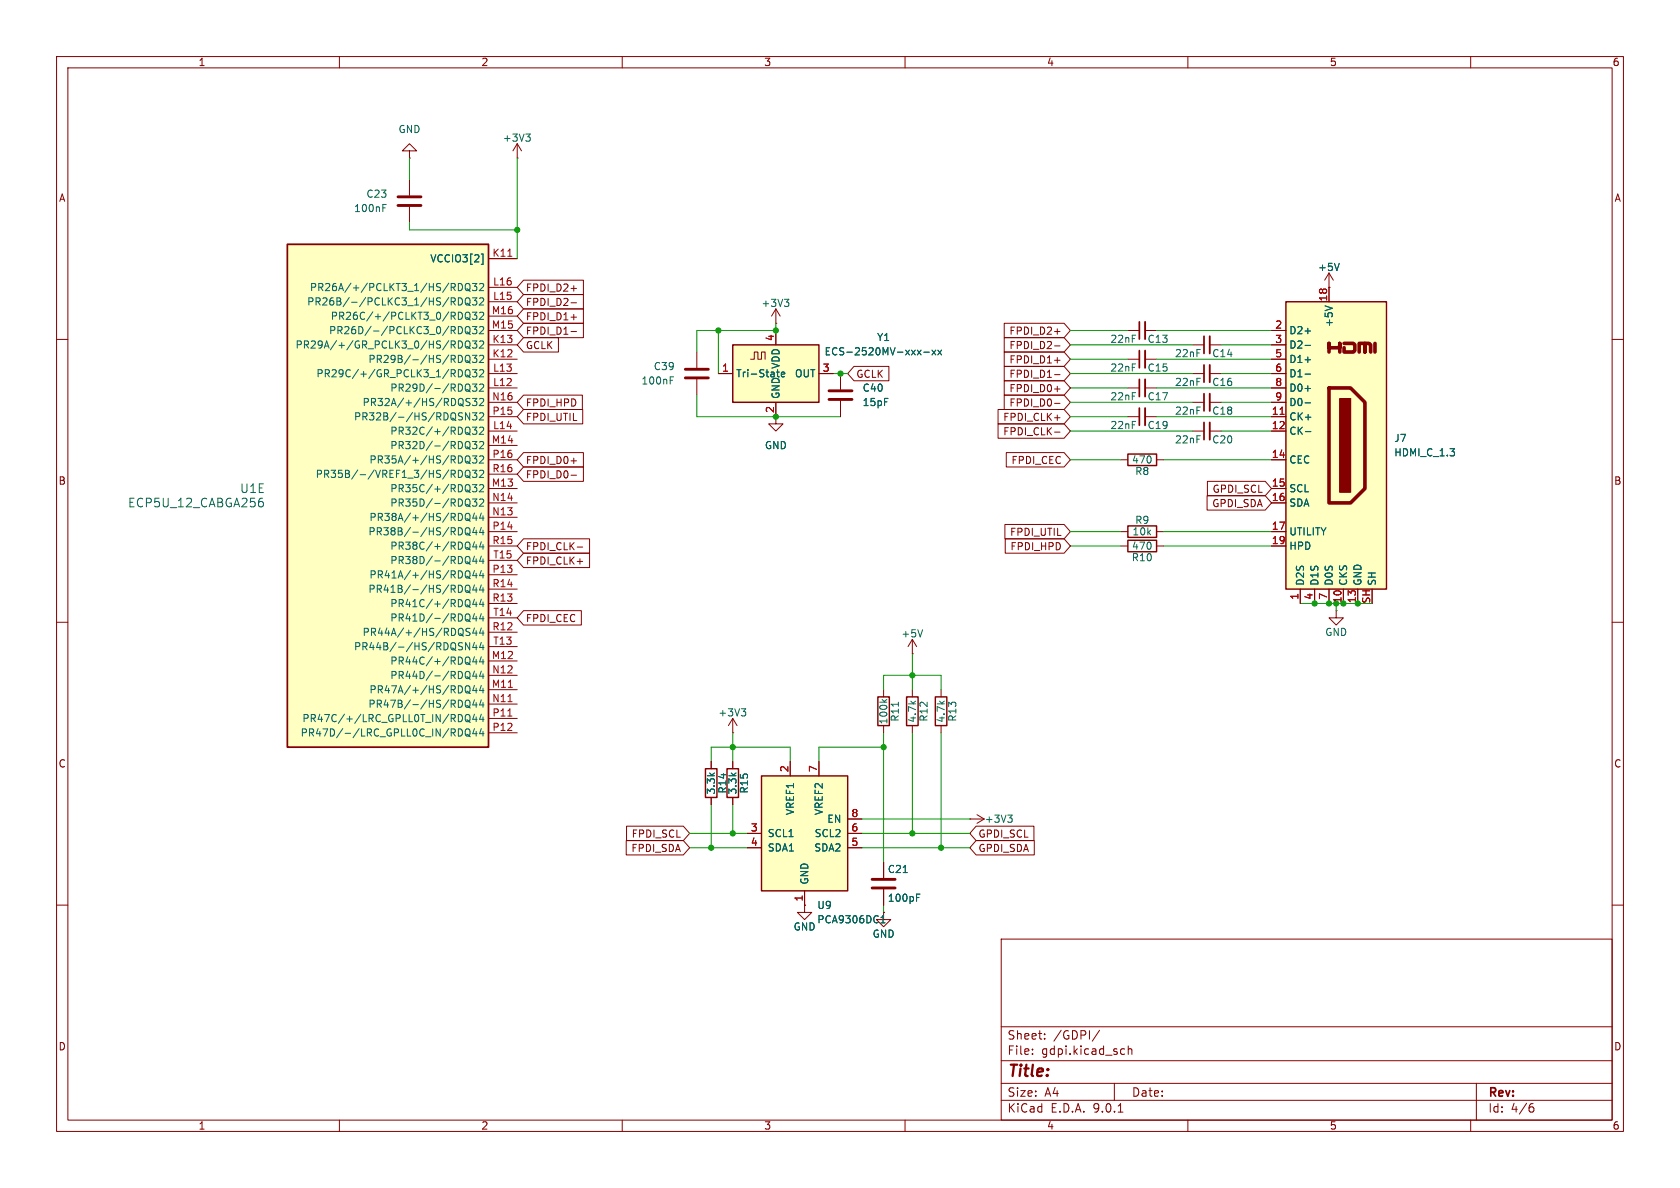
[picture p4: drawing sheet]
<svg xmlns="http://www.w3.org/2000/svg" width="297mm" height="210mm" viewBox="0 0 297 210" stroke-linecap="round" stroke-linejoin="round" font-family="sans-serif">
<g fill="none" stroke="#840000" stroke-width=".18">
<path d="M10 10h277v190h-277zM12 12h273v186h-273zM60 10v2M110 10v2M160 10v2M210 10v2M260 10v2M199.4 58.4h2M202.4 58.4h2.1M234.9 50.8h.1M234.9 48.3l-.7 1.2M234.9 48.3l.8 1.2"/>
<path d="M234.9 48.3v2.5M10 60h2M123.2 62.2v2.8M123.2 67.1v2.8M137.2 73.7v1.2h1.2l-1.2 1.3-1.3-1.3h1.3M148.6 66v2.8M148.6 70.9v2.8M199.4 68.6h2M199.4 73.7h2M199.4 63.5h2M202.4 68.6h2.1M202.4 73.7h2.1"/>
<path d="M202.4 63.5h2.1M210.8 76.2h2.1M210.8 71.1h2.1M210.8 61h2.1M213.9 76.2h2M213.9 71.1h2M213.9 61h2M285 60h2M198.1 81.3h1.3M198.1 96.5h1.3M198.1 94h1.3M204.5 81.3h1.2"/>
<path d="M204.5 96.5h1.2M204.5 94h1.2M10 110h2M161.3 115.6h.1M161.3 113v2.6M161.3 113l-.8 1.3M161.3 113l.8 1.3M236.2 108v1.2h-1.3l1.3 1.3 1.3-1.3h-1.3M236.2 108h.1M285 110h2M156.2 121.9v1.3M156.2 128.3v1.2"/>
<path d="M161.3 121.9v1.3M161.3 128.3v1.2M166.4 121.9v1.3M166.4 128.3v1.2M171.4 144.8h.1M171.4 144.8h2.6M172.7 144l1.3 .8M174 144.8l-1.3 .7M10 160h2M177 166h108v32h-108zM285 160h2M60 198v2"/>
<path d="M110 198v2M160 198v2M177 194.5h108M177 191.5h108M177 187.5h108M177 181.5h108M182.5 186.3v.1M182.5 185.5v.1M184.7 183.6v.1M184.7 182.8v.1M194.4 182.1l-1.3 2M197 191.5v3"/>
<path d="M197.7 196.6h.8M198.4 185.4l.4 .1M198.8 186.3l-.4 .1M199.5 185.5l.2-.1 .3 .1 .1 .9M199.5 184.9v1.5M210 198v2M260 198v2M261 191.5v6.5M270.6 195.7h.4l.2 .3-.1 .5-.5 .1M271 195.1l-.4 .1"/>
</g>
<path d="M199.4 80.3h5.1v2h-5.1zM199.4 95.5h5.1v2h-5.1zM199.4 93h5.1v2h-5.1zM155.2 123.2h2v5.1h-2zM160.3 123.2h2v5.1h-2zM165.4 123.2h2v5.1h-2z" fill="none" stroke="#840000" stroke-width=".25"/>
<path d="M121.2 65.3h4M121.2 66.8h4M146.6 69.1h4M146.6 70.6h4" fill="none" stroke="#840000" stroke-width=".51"/>
<path d="M236.8 46.6l-.5 1.2M118.5 67.2h.4M118.5 66.6h.6M163.1 111.3l-.4 1.3M155.9 123.6l.5 .5M156.8 123.6l-.5 .4M158.8 124.1v.8M178.2 144.1h.7l-.4 .5M178.7 144.6l.2 .2v.3l-.2 .3" fill="none" stroke="#006464" stroke-width=".18"/>
<path d="M201.4 56.9v3M212.9 59.4v3.1M201.4 62v3M201.4 67.1v3M201.4 72.1v3.1M212.9 69.6v3M212.9 74.7v3" fill="none" stroke="#840000" stroke-width=".3"/>
<path d="M202.4 56.9v3M213.9 59.4v3.1M202.4 62v3M202.4 67.1v3M202.4 72.1v3.1M213.9 69.6v3M213.9 74.7v3" fill="none" stroke="#840000" stroke-width=".33"/>
<path d="M227.3 53.3h17.8v50.8h-17.8z" fill="#ffffc2"/>
<path d="M234.9 62.2v-1.5v.8h2v-.8v1.5M234.9 68.6h3.9l2.5 2.5v15.3l-2.5 2.5h-3.9zM237.6 60.7h1.7l.2 .3v1l-.2 .2h-1.7v-.7M240.3 62.2v-1.5h1v1.5v-1.5h.8l.2 .3v1.2M243.1 60.7v1.5" fill="none" stroke="#840000" stroke-width=".63"/>
<path d="M227.3 53.3h17.8v50.8h-17.8z" fill="none" stroke="#840000" stroke-width=".25"/>
<path d="M236.9 70.5h1.9v16.5h-1.9z" fill="#840000" stroke="#840000" stroke-width=".25"/>
<g fill="none" stroke="#840000" stroke-width=".18">
<path d="M72.4 26.7h-1.3l1.3-1.3 1.3 1.3h-1.3v1.2M72.4 27.9h.1M72.4 31.8v2.7M72.4 36.6v2.8M91.4 27.9h.1M91.4 25.4l.8 1.3M91.4 25.4l-.7 1.3M91.4 25.4v2.5M137.2 57.2h.1M137.2 54.6l.7 1.3M137.2 54.6l-.8 1.3M137.2 54.6v2.6"/>
<path d="M224.8 58.4h2.5M234.9 50.8v2.5M210.8 66h2.1M213.9 66h2M224.8 61h2.5M224.8 63.5h2.5M224.8 66h2.5M224.8 68.6h2.5M224.8 71.1h2.5M224.8 73.7h2.5M224.8 76.2h2.5M224.8 81.3h2.5"/>
<path d="M224.8 86.4h2.5M224.8 88.9h2.5M224.8 94h2.5M224.8 96.5h2.5M229.9 104.1v2.6M232.4 104.1v2.6M234.9 104.1v2.6M237.5 104.1v2.6M240 104.1v2.6"/>
</g>
<g fill="none" stroke="#006464" stroke-width=".18">
<path d="M67.7 36.7h.4M67.7 36.1h.6M93 23.7h.7l-.4 .5M93.5 24.2l.2 .2v.3l-.2 .3M138.7 52.9h.8l-.5 .5M139.2 53.4l.3 .2v.3l-.3 .3M230.7 58.5h1M234.3 54.1l1.2 .4M230.7 61.1h1M230.7 63.6h1M230.7 66.1h1M230.7 68.7h1"/>
<path d="M230.7 71.2h1M230.8 76.3h.9"/>
</g>
<path d="M226.3 73.2h.7" fill="none" stroke="#a90000" stroke-width=".18"/>
<path d="M212.9 64.5v3.1" fill="none" stroke="#840000" stroke-width=".3"/>
<path d="M213.9 64.5v3.1" fill="none" stroke="#840000" stroke-width=".33"/>
<path d="M70.4 34.8h4M70.4 36.3h4" fill="none" stroke="#840000" stroke-width=".51"/>
<path d="M50.8 43.2h35.6v88.9h-35.6z" fill="#ffffc2"/>
<path d="M50.8 43.2h35.6v88.9h-35.6z" fill="none" stroke="#840000" stroke-width=".31"/>
<g fill="none" stroke="#840000" stroke-width=".18">
<path d="M86.4 45.7h5M86.4 50.8h5M86.4 53.3h5M86.4 55.9h5M86.4 58.4h5M86.4 61h5M86.4 63.5h5M86.4 66h5M86.4 68.6h5M86.4 71.1h5M86.4 73.7h5M86.4 76.2h5"/>
<path d="M86.4 78.7h5M86.4 81.3h5M86.4 83.8h5M86.4 86.4h5M86.4 88.9h5M86.4 91.4h5M86.4 94h5M86.4 96.5h5M86.4 99.1h5M86.4 101.6h5M86.4 104.1h5M86.4 106.7h5"/>
<path d="M86.4 109.2h5M86.4 111.8h5M86.4 114.3h5M86.4 116.8h5M86.4 119.4h5M86.4 121.9h5M86.4 124.5h5M86.4 127h5M86.4 129.5h5"/>
</g>
<g fill="none" stroke="#006464" stroke-width=".18">
<path d="M79.8 52.6h.4l.3 .3-.1 .4h-.6M80.1 53.3l.4 .6M81 50.1a.64 .64 0 0 1 .8 .6 .64 .64 0 0 1-.8 .7zM81 52.6a.64 .64 0 0 1 .8 .7 .64 .64 0 0 1-.8 .6zM81 57.7a.64 .64 0 0 1 .8 .7 .64 .64 0 0 1-.8 .6M81.6 55.4l.2 .3-.2 .6M82.3 50.3l.2-.2a.43 .43 0 0 1 .6 .4v.5a.42 .42 0 0 1-.4 .4 .42 .42 0 0 1-.5-.4zM82.3 52.8l.2-.2a.43 .43 0 0 1 .6 .5v.4a.42 .42 0 0 1-.4 .4 .42 .42 0 0 1-.5-.4zM82.3 55.4l.2-.2a.43 .43 0 0 1 .6 .4v.4a.42 .42 0 0 1-.4 .5 .42 .42 0 0 1-.5-.5zM82.3 57.9l.2-.2a.43 .43 0 0 1 .6 .5v.4a.42 .42 0 0 1-.4 .4 .42 .42 0 0 1-.5-.4zM82.5 51.1l.7 .4M82.5 53.6l.7 .4"/>
<path d="M82.5 56.2l.7 .4M82.5 58.7l.7 .4M83.5 50.1h.8l-.4 .5 .3 .1v.6l-.1 .1-.6-.1M83.5 52.6h.8l-.4 .5 .3 .2v.5l-.1 .1-.6-.1M83.5 55.2h.8l-.4 .5 .3 .1v.5l-.1 .2-.6-.2M83.5 57.7h.8l-.4 .5 .3 .1v.6l-.1 .1-.6-.1M84.8 50.2l.5-.1 .2 .4-.8 .9h.8M84.8 52.8l.5-.2 .2 .4-.8 .9h.8M84.8 55.3l.5-.1 .2 .4-.8 .9h.8M84.8 57.9l.5-.2 .2 .4-.8 .9h.8M85.1 44.9h.3v1.8h-.3M81 60.3a.64 .64 0 0 1 .8 .6 .64 .64 0 0 1-.8 .6z"/>
<path d="M81.3 73.6l.3 .1 .2 .3-.3 .2h-.3M81.3 73h.5M81.5 62.9l.3 .5-.3 .6M81.6 65.5l.2 .4-.2 .5M82.3 60.5l.2-.2a.43 .43 0 0 1 .6 .4v.4a.42 .42 0 0 1-.4 .5 .42 .42 0 0 1-.5-.5zM82.3 63l.2-.2a.43 .43 0 0 1 .6 .4v.5a.42 .42 0 0 1-.4 .4 .42 .42 0 0 1-.5-.4zM82.3 65.5l.2-.2a.43 .43 0 0 1 .6 .5v.4a.42 .42 0 0 1-.4 .4 .42 .42 0 0 1-.5-.4zM82.5 61.2l.7 .5M82.5 63.8l.7 .4M82.5 66.3l.7 .4M82.5 68.9l.7 .4M82.5 79l.7 .4"/>
<path d="M82.5 67.9a.43 .43 0 0 1 .6 .4v.4a.43 .43 0 0 1-.6 .5M82.5 78a.43 .43 0 0 1 .6 .5v.4a.43 .43 0 0 1-.6 .4M83 75.7v.9M83 73v1.2l-.7-1.2v1.2M83 76.8l.2 .1M83.1 70.5l-.5-.1-.2 .2v.3l.6 .3 .1 .3-.3 .2-.4-.1M83.5 60.3h.8l-.4 .5 .3 .1v.5l-.1 .1-.6-.1M83.5 62.8h.8l-.4 .5 .3 .1v.6l-.1 .1-.6-.1M83.5 65.3h.8l-.4 .5 .3 .2v.5l-.1 .1-.6-.1M83.5 67.9h.8l-.4 .5 .3 .1v.5l-.1 .2-.6-.2M83.5 70.4h.8l-.4 .5 .3 .1v.6l-.1 .1-.6-.1M83.5 73h.8l-.4 .5 .3 .1v.5l-.1 .1-.6-.1"/>
<path d="M83.5 75.5h.8l-.4 .5 .3 .1v.6l-.1 .1-.6-.1M83.5 78h.8l-.4 .5 .3 .2v.5l-.1 .1-.6-.1M84.8 60.4l.5-.1 .2 .3-.8 .9h.8M84.8 62.9l.5-.1 .2 .4-.8 .9h.8M84.8 65.5l.5-.2 .2 .4-.8 .9h.8M84.8 68l.5-.1 .2 .4-.8 .9h.8M84.8 70.6l.5-.2 .2 .4-.8 .9h.8M84.8 73.1l.5-.1 .2 .3-.8 .9h.8M84.8 75.6l.5-.1 .2 .4-.8 .9h.8M84.8 78.2l.5-.2 .2 .4-.8 .9h.8M45.8 88.7h.5l.3 .2-.2 .6h-.6M46.1 88.1l-.2 .1"/>
<path d="M80.1 83.8l.4 .6M80.4 83.2l.1 .2-.1 .3M81 83.1a.64 .64 0 0 1 .8 .7 .64 .64 0 0 1-.8 .6zM81.5 93.4l.3 .4-.3 .7M82.3 80.8l.2-.2a.43 .43 0 0 1 .6 .4v.4a.42 .42 0 0 1-.4 .5 .42 .42 0 0 1-.5-.5zM82.3 83.3l.2-.2a.43 .43 0 0 1 .6 .5v.4a.42 .42 0 0 1-.4 .4 .42 .42 0 0 1-.5-.4zM82.3 90.9l.2-.2a.43 .43 0 0 1 .6 .5v.4a.42 .42 0 0 1-.4 .4 .42 .42 0 0 1-.5-.4zM82.3 93.5l.2-.2a.43 .43 0 0 1 .6 .4v.4a.42 .42 0 0 1-.4 .5 .42 .42 0 0 1-.5-.5zM82.5 81.6l.7 .4M82.5 84.1l.7 .4M82.5 89.2l.7 .4M82.5 91.7l.7 .4"/>
<path d="M82.5 94.3l.7 .4M82.5 88.2a.43 .43 0 0 1 .6 .4v.5a.43 .43 0 0 1-.6 .4M82.5 98.4a.43 .43 0 0 1 .6 .4v.4a.43 .43 0 0 1-.6 .4M82.6 99.3l.6 .5M83 85.9v.9M83 96v.9M83 87l.2 .1M83 97.2h.2M83.5 80.6h.8l-.4 .5 .3 .1v.5l-.1 .2-.6-.2M83.5 83.1h.8l-.4 .5 .3 .1v.6l-.1 .1-.6-.1M83.5 85.7h.8l-.4 .5 .3 .1v.5l-.1 .1-.6-.1M83.5 88.2h.8l-.4 .5 .3 .1v.6l-.1 .1-.6-.1"/>
<path d="M83.9 90.7l-.3 .9h.8M83.9 93.2l-.3 .9h.8M83.9 95.8l-.3 .9h.8M83.9 98.3l-.3 .9h.8M84.2 91.2v.8M84.2 93.7v.9M84.2 96.3v.8M84.2 98.8v.8M84.8 80.7l.5-.1 .2 .4-.8 .9h.8M84.8 83.3l.5-.2 .2 .4-.8 .9h.8M84.8 85.8l.5-.1 .2 .3-.8 .9h.8M84.8 88.3l.5-.1 .2 .4-.8 .9h.8"/>
<path d="M85.1 90.7l-.3 .9h.8M85.1 93.2l-.3 .9h.8M85.1 95.8l-.3 .9h.8M85.1 98.3l-.3 .9h.8M85.4 91.2v.8M85.4 93.7v.9M85.4 96.3v.8M85.4 98.8v.8M81.3 113.6l.5 .1M81.5 103.5l.3 .5-.3 .7M81.5 114.3l.3 .2-.3 .4M82.3 101.1l.2-.2a.43 .43 0 0 1 .6 .4v.5a.42 .42 0 0 1-.4 .4 .42 .42 0 0 1-.5-.4z"/>
<path d="M82.3 103.6l.2-.2a.43 .43 0 0 1 .6 .5v.4a.42 .42 0 0 1-.4 .4 .42 .42 0 0 1-.5-.4zM82.5 101.9l.7 .4M82.5 104.4l.7 .4M82.5 108.5a.43 .43 0 0 1 .6 .5v.4a.43 .43 0 0 1-.6 .4M82.5 118.7a.43 .43 0 0 1 .6 .4v.4a.43 .43 0 0 1-.6 .5M82.6 109.5l.6 .4M82.6 119.7l.6 .4M83 106.2v.9M83 116.3v.9M83 113.6v1.3l-.7-1.3v1.3M83 107.3l.2 .1M83 117.5h.2"/>
<path d="M83.1 111.1h-.5l-.2 .1v.4l.6 .2 .1 .3-.3 .2h-.4M83.9 100.8l-.3 1h.8M83.9 103.4l-.3 .9h.8M83.9 105.9l-.3 .9h.8M83.9 108.5l-.3 .9h.8M83.9 111l-.3 .9h.8M83.9 113.5l-.3 1h.8M83.9 116.1l-.3 .9h.8M83.9 118.6l-.3 .9h.8M84.2 101.3v.9M84.2 103.9v.8M84.2 106.4v.9"/>
<path d="M84.2 109v.8M84.2 111.5v.8M84.2 114v.9M84.2 116.6v.8M84.2 119.1v.9M85.1 100.8l-.3 1h.8M85.1 103.4l-.3 .9h.8M85.1 105.9l-.3 .9h.8M85.1 108.5l-.3 .9h.8M85.1 111l-.3 .9h.8M85.1 113.5l-.3 1h.8M85.1 116.1l-.3 .9h.8"/>
<path d="M85.1 118.6l-.3 .9h.8M85.4 101.3v.9M85.4 103.9v.8M85.4 106.4v.9M85.4 109v.8M85.4 111.5v.8M85.4 114v.9M85.4 116.6v.8M85.4 119.1v.9M81 128.8a.64 .64 0 0 1 .8 .7 .64 .64 0 0 1-.8 .6M81.5 123.8l.3 .5-.3 .7M82.3 121.4l.2-.2a.43 .43 0 0 1 .6 .5v.4a.42 .42 0 0 1-.4 .4 .42 .42 0 0 1-.5-.4z"/>
<path d="M82.3 124l.2-.2a.43 .43 0 0 1 .6 .4v.4a.42 .42 0 0 1-.4 .5 .42 .42 0 0 1-.5-.5zM82.3 126.5l.2-.2a.43 .43 0 0 1 .6 .4v.5a.42 .42 0 0 1-.4 .4 .42 .42 0 0 1-.5-.4zM82.3 129l.2-.2a.43 .43 0 0 1 .6 .5v.4a.42 .42 0 0 1-.4 .4 .42 .42 0 0 1-.5-.4zM82.5 122.2l.7 .4M82.5 124.7l.7 .5M82.5 127.3l.7 .4M82.5 129.8l.7 .4M83.9 121.2l-.3 .9h.8M83.9 123.7l-.3 .9h.8M83.9 126.2l-.3 1h.8M83.9 128.8l-.3 .9h.8M84.2 121.7v.8"/>
<path d="M84.2 124.2v.8M84.2 126.7v.9M84.2 129.3v.8M85.1 121.2l-.3 .9h.8M85.1 123.7l-.3 .9h.8M85.1 126.2l-.3 1h.8M85.1 128.8l-.3 .9h.8M85.4 121.7v.8M85.4 124.2v.8M85.4 126.7v.9M85.4 129.3v.8"/>
</g>
<path d="M89.8 45.3h.7M89.8 126.6h.7M89.8 124h.7M89.9 121.5h.7" fill="none" stroke="#a90000" stroke-width=".18"/>
<path d="M129.5 61h15.3v10.1h-15.3z" fill="#ffffc2"/>
<path d="M129.5 61h15.3v10.1h-15.3zM124.7 135.9h2v5.1h-2zM128.5 135.9h2.1v5.1h-2.1z" fill="none" stroke="#840000" stroke-width=".25"/>
<g fill="none" stroke="#840000" stroke-width=".18">
<path d="M137.2 58.4v2.6M127 66h2.5M132.7 63.5h.6v-1.3h.7v1.3h.6v-1.3h.7v1.3M137.2 71.1v2.6M144.8 66h2.5M125.7 134.6v1.3M129.5 129.5h.1M129.5 127l.8 1.3M129.5 127l-.7 1.3M129.5 127v2.5M129.5 134.6v1.3M125.7 141v1.2"/>
<path d="M129.5 141v1.2"/>
</g>
<g fill="none" stroke="#006464" stroke-width=".18">
<path d="M137.5 65.3v1.1M138.2 65.8l-.1 .6M138.6 65.8l.1 .3-.6 .1M138.7 66.6h-.1M162.2 61.9l.6 .8M162.8 61.9l-.6 .8M163.3 62.3h1M164.8 61.9l.6 .8M165.4 61.9l-.6 .8M165.8 61.9l.7 .8M166.5 61.9l-.7 .8M131.1 125.3h.7l-.4 .5"/>
<path d="M131.6 125.8l.2 .2v.3l-.2 .3"/>
</g>
<path d="M134.6 137.2h15.3v20.3h-15.3z" fill="#ffffc2"/>
<path d="M134.6 137.2h15.3v20.3h-15.3z" fill="none" stroke="#840000" stroke-width=".25"/>
<g fill="none" stroke="#840000" stroke-width=".18">
<path d="M92.6 54.6h10.5v2.6h-10.5l-1.2-1.3zM92.6 49.5h10.5v2.6h-10.5l-1.2-1.3zM92.6 52.1h10.5v2.5h-10.5l-1.2-1.3zM92.6 57.1h10.5v2.6h-10.5l-1.2-1.3zM92.6 59.7h6.1v2.5h-6.1l-1.2-1.2zM101 58.6h.9M101 56.1h.9M101 51h.9M101 53.5h.9M137.2 58.4v2.6M177.5 59.7h10.6l1.1 1.3-1.1 1.2h-10.6zM177.5 57.1h10.6l1.1 1.3-1.1 1.3h-10.6z"/>
<path d="M186.4 58.6h1M224.8 58.4h2.5M234.9 50.8h.1M234.9 50.8v2.5M92.6 72.4h10.4v2.5h-10.4l-1.2-1.2zM92.6 69.8h10.4v2.6h-10.4l-1.2-1.3zM127 66h2.5M137.2 71.1v2.6M144.8 66h2.5M148.6 66v2.8M148.6 70.9v2.8M151 64.8h6.1v2.5h-6.1l-1.1-1.3z"/>
<path d="M176.4 72.4h11.7l1.1 1.3-1.1 1.2h-11.7zM176.4 74.9h11.7l1.1 1.3-1.1 1.3h-11.7zM177.5 64.8h10.6l1.1 1.2-1.1 1.3h-10.6zM177.5 62.2h10.6l1.1 1.3-1.1 1.3h-10.6zM177.5 67.3h10.6l1.1 1.3-1.1 1.3h-10.6zM177.5 69.8h10.6l1.1 1.3-1.1 1.3h-10.6zM186.4 61.1h1M186.4 66.2h1M186.4 63.7h1M186.4 73.8h1M186.4 76.4h1M186.4 68.8h1"/>
<path d="M186.4 71.3h1M224.8 66h2.5M224.8 61h2.5M224.8 63.5h2.5M224.8 68.6h2.5M224.8 71.1h2.5M224.8 73.7h2.5M224.8 76.2h2.5M92.6 82.5h10.5v2.6h-10.5l-1.2-1.3zM92.6 95.2h11.6v2.6h-11.6l-1.2-1.3zM92.6 80h10.5v2.6h-10.5l-1.2-1.3zM92.6 97.8h11.6v2.5h-11.6l-1.2-1.2z"/>
<path d="M101 84h.9M101 81.5h.9M102 96.7h1M102 99.2h1M177.7 92.7h10.4l1.1 1.3-1.1 1.3h-10.4zM177.7 95.2h10.4l1.1 1.3-1.1 1.3h-10.4zM177.9 80h10.2l1.1 1.3-1.1 1.3h-10.2zM213.4 87.6h10.3l1.1 1.3-1.1 1.3h-10.3zM213.5 85.1h10.2l1.1 1.3-1.1 1.2h-10.2zM224.8 81.3h2.5M224.8 86.4h2.5M224.8 88.9h2.5"/>
<path d="M224.8 94h2.5M224.8 96.5h2.5M92.6 107.9h10.2v2.6h-10.2l-1.2-1.3zM229.9 104.1v2.6M232.4 104.1v2.6M234.9 104.1v2.6M237.5 104.1v2.6M240 104.1v2.6M125.7 134.6v1.3M129.5 134.6v1.3M139.7 134.6v2.6M144.8 134.6v2.6"/>
<path d="M110.7 148.6h10.1l1.1 1.3-1.1 1.2h-10.1zM110.8 146h10l1.1 1.3-1.1 1.3h-10zM125.7 141v1.2M129.5 141v1.2M132.1 147.3h2.5M132.1 149.9h2.5M142.2 157.5v2.5M149.9 147.3h2.5M149.9 149.9h2.5M149.9 144.8h2.5M156.2 152.4v2.8M156.2 157.2v2.8"/>
<path d="M172.6 148.6h10.2v2.5h-10.2l-1.2-1.2zM172.6 146h10.2v2.6h-10.2l-1.2-1.3zM142.2 160v1.3h1.3l-1.3 1.3-1.2-1.3h1.2M142.2 160h.1M156.2 161.3v1.3h1.3l-1.3 1.2-1.3-1.2h1.3M156.2 161.3h.1"/>
</g>
<g fill="none" stroke="#006464" stroke-width=".18">
<path d="M230.7 58.5h1M234.3 54.1l1.2 .4M236.8 46.6l-.5 1.2M137.5 65.3v1.1M138.2 65.8l-.1 .6M138.6 65.8l.1 .3-.6 .1M138.7 66.6h-.1M162.2 61.9l.6 .8M162.8 61.9l-.6 .8M163.3 62.3h1M164.8 61.9l.6 .8M165.4 61.9l-.6 .8"/>
<path d="M165.8 61.9l.7 .8M166.5 61.9l-.7 .8M230.7 61.1h1M230.7 63.6h1M230.7 66.1h1M230.7 68.7h1M230.7 71.2h1M230.8 76.3h.9M159.7 154.2h.7M162 158.7h.5M162 158.1h.6M155.7 163.1h.8"/>
<path d="M155.7 162.2l.4-.3v1.2"/>
</g>
<path d="M154.2 155.4h4M154.2 157h4" fill="none" stroke="#840000" stroke-width=".51"/>
<g fill="none" stroke="#009600" stroke-width=".18">
<path d="M72.4 27.9v3.9M72.4 39.4v1.2h19M91.4 27.9v17.8M127 58.4v7.6M137.2 57.2v1.2h-14v3.8M189.2 58.4h10.2M204.5 58.4h20.3M123.2 69.9v3.8h25.4M147.3 66h2.6M189.2 73.7h10.2M189.2 66h21.6M189.2 76.2h21.6"/>
<path d="M189.2 71.1h21.6M189.2 63.5h10.2M189.2 61h21.6M189.2 68.6h10.2M204.5 73.7h20.3M204.5 63.5h20.3M204.5 68.6h20.3M215.9 66h8.9M215.9 76.2h8.9M215.9 71.1h8.9M215.9 61h8.9M189.2 96.5h8.9"/>
<path d="M189.2 94h8.9M189.2 81.3h8.9M205.7 96.5h19.1M205.7 94h19.1M205.7 81.3h19.1M161.3 115.6v6.3M229.9 106.7h6.3v1.3M237.5 106.7h5.1M125.7 134.6v-2.5h14v2.5M129.5 129.5v5.1M156.2 121.9v-2.5h10.2v2.5M156.2 132.1h-11.4v2.5"/>
<path d="M156.2 129.5v22.9M161.3 129.5v17.8M166.4 129.5v20.4M121.9 147.3h10.2M121.9 149.9h10.2M125.7 142.2v7.7M129.5 142.2v5.1M152.4 144.8h19M152.4 147.3h19M152.4 149.9h19M156.2 160v1.3"/>
</g>
<path d="M226.3 73.2h.7" fill="none" stroke="#a90000" stroke-width=".18"/>
<g fill="#009600" stroke="#009600" stroke-width=".18">
<circle cx="161.3" cy="147.3" r=".46"/>
<circle cx="129.5" cy="147.3" r=".46"/>
<circle cx="161.3" cy="119.4" r=".46"/>
<circle cx="166.4" cy="149.9" r=".46"/>
<circle cx="129.5" cy="132.1" r=".46"/>
<circle cx="125.7" cy="149.9" r=".46"/>
<circle cx="137.2" cy="73.7" r=".46"/>
<circle cx="232.4" cy="106.7" r=".46"/>
<circle cx="234.9" cy="106.7" r=".46"/>
<circle cx="237.5" cy="106.7" r=".46"/>
<circle cx="240" cy="106.7" r=".46"/>
<circle cx="156.2" cy="132.1" r=".46"/>
<circle cx="137.2" cy="58.4" r=".46"/>
<circle cx="127" cy="58.4" r=".46"/>
<circle cx="148.6" cy="66" r=".46"/>
<circle cx="91.4" cy="40.6" r=".46"/>
</g>
<text font-size="2.8" fill="#840000" x="178" y="190.9">Title:</text>
<g font-size="2.1" fill="#006464">
<text x="22.5" y="89.9">ECP5U_12_CABGA256</text>
<text x="42.4" y="87.4">U1E</text>
</g>
<g font-size="2.1" fill="#840000">
<text x="178" y="184">Sheet:</text>
<text x="186.2" y="184">/GDPI/</text>
<text x="178" y="186.7">File:</text>
<text x="184.1" y="186.7">gdpi.kicad_sch</text>
<text x="178" y="196.9">KiCad</text>
<text x="178" y="194.1">Size:</text>
<text x="184.7" y="194.1">A4</text>
<text x="185.7" y="196.9">E.D.A.</text>
<text x="193.3" y="196.9">9.0.1</text>
<text x="200" y="194.1">Date:</text>
<text x="263" y="194.3">Rev:</text>
<text x="263" y="196.9">Id:</text>
<text x="267.1" y="196.9">4/6</text>
</g>
<g font-size="1.8" fill="#840000">
<text x="35" y="11.9">1</text>
<text x="85" y="11.9">2</text>
<text x="135" y="11.9">3</text>
<text x="185" y="11.9">4</text>
<text x="235" y="11.9">5</text>
<text x="285" y="11.9">6</text>
<text x="10.3" y="35.9">A</text>
<text x="285.3" y="35.9">A</text>
<text x="92.9" y="51.8">FPDI_D2+</text>
<text x="92.9" y="56.8">FPDI_D1+</text>
<text x="92.9" y="54.3">FPDI_D2-</text>
<text x="92.9" y="59.4">FPDI_D1-</text>
<text x="178.3" y="59.4">FPDI_D2+</text>
<text x="92.9" y="61.9">GCLK</text>
<text x="178.3" y="61.9">FPDI_D2-</text>
<text x="178.3" y="64.5">FPDI_D1+</text>
<text x="151.3" y="67">GCLK</text>
<text x="178.3" y="67">FPDI_D1-</text>
<text x="178.3" y="69.5">FPDI_D0+</text>
<text x="92.9" y="74.6">FPDI_UTIL</text>
<text x="92.9" y="72.1">FPDI_HPD</text>
<text x="136.9" y="73.1" transform="rotate(-90 136.9 73.1)">2</text>
<text x="177.3" y="74.6">FPDI_CLK+</text>
<text x="177.3" y="77.2">FPDI_CLK-</text>
<text x="178.3" y="72.1">FPDI_D0-</text>
<text x="92.9" y="82.2">FPDI_D0+</text>
<text x="178.7" y="82.2">FPDI_CEC</text>
<text x="10.3" y="85.9">B</text>
<text x="92.9" y="84.8">FPDI_D0-</text>
<text x="214.2" y="89.9">GPDI_SDA</text>
<text x="214.3" y="87.3">GPDI_SCL</text>
<text x="285.3" y="85.9">B</text>
<text x="178.5" y="94.9">FPDI_UTIL</text>
<text x="92.9" y="97.5">FPDI_CLK-</text>
<text x="92.9" y="100">FPDI_CLK+</text>
<text x="178.5" y="97.5">FPDI_HPD</text>
<text x="92.9" y="110.2">FPDI_CEC</text>
<text x="10.3" y="135.9">C</text>
<text x="285.3" y="135.9">C</text>
<text x="111.6" y="148.3">FPDI_SCL</text>
<text x="172.9" y="148.3">GPDI_SCL</text>
<text x="111.5" y="150.8">FPDI_SDA</text>
<text x="172.9" y="150.8">GPDI_SDA</text>
<text x="10.3" y="185.9">D</text>
<text x="285.3" y="185.9">D</text>
<text x="35" y="199.9">1</text>
<text x="85" y="199.9">2</text>
<text x="135" y="199.9">3</text>
<text x="185" y="199.9">4</text>
<text x="235" y="199.9">5</text>
<text x="285" y="199.9">6</text>
</g>
<g font-size="1.8" fill="#006464">
<text x="70.4" y="23.7">GND</text>
<text x="88.8" y="25.2">+3V3</text>
<text x="64.7" y="35.2">C23</text>
<text x="62.5" y="37.7">100nF</text>
<text x="76" y="46.6">VCCIO3[2]</text>
<text x="54.7" y="51.7">PR26A/+/PCLKT3_1/HS/RDQ32</text>
<text x="232.9" y="48.1">+5V</text>
<text x="54.2" y="54.2">PR26B/-/PCLKC3_1/HS/RDQ32</text>
<text x="58.1" y="59.3">PR26D/-/PCLKC3_0/RDQ32</text>
<text x="58.4" y="56.7">PR26C/+/PCLKT3_0/RDQ32</text>
<text x="134.5" y="54.5">+3V3</text>
<text x="227.8" y="59.3">D2+</text>
<text x="235.8" y="57.9" transform="rotate(-90 235.8 57.9)">+5V</text>
<text x="52.1" y="61.8">PR29A/+/GR_PCLK3_0/HS/RDQ32</text>
<text x="65" y="64.4">PR29B/-/HS/RDQ32</text>
<text x="115.5" y="65.6">C39</text>
<text x="138" y="65.3" transform="rotate(-90 138 65.3)">VDD</text>
<text x="145.7" y="63">ECS-2520MV-xxx-xx</text>
<text x="155" y="60.5">Y1</text>
<text x="196.2" y="65.9">22nF</text>
<text x="196.2" y="60.8">22nF</text>
<text x="202.8" y="65.9">C15</text>
<text x="202.8" y="60.8">C13</text>
<text x="207.6" y="63.3">22nF</text>
<text x="214.2" y="63.3">C14</text>
<text x="227.8" y="61.8">D2-</text>
<text x="227.8" y="64.4">D1+</text>
<text x="55.8" y="66.9">PR29C/+/GR_PCLK3_1/RDQ32</text>
<text x="64" y="72">PR32A/+/HS/RDQS32</text>
<text x="68.9" y="69.4">PR29D/-/RDQ32</text>
<text x="113.3" y="68.2">100nF</text>
<text x="130" y="66.9">Tri-State</text>
<text x="138" y="70.6" transform="rotate(-90 138 70.6)">GND</text>
<text x="140.4" y="66.9">OUT</text>
<text x="152.4" y="69.4">C40</text>
<text x="152.4" y="72">15pF</text>
<text x="196.2" y="71">22nF</text>
<text x="202.8" y="71">C17</text>
<text x="207.6" y="68.4">22nF</text>
<text x="214.2" y="68.4">C16</text>
<text x="227.8" y="66.9">D1-</text>
<text x="227.8" y="69.4">D0+</text>
<text x="227.8" y="72">D0-</text>
<text x="62.5" y="74.5">PR32B/-/HS/RDQSN32</text>
<text x="68.9" y="77.1">PR32C/+/RDQ32</text>
<text x="196.2" y="76">22nF</text>
<text x="202.8" y="76">C19</text>
<text x="207.6" y="73.5">22nF</text>
<text x="214.2" y="73.5">C18</text>
<text x="227.8" y="74.5">CK+</text>
<text x="227.8" y="77.1">CK-</text>
<text x="65.2" y="82.1">PR35A/+/HS/RDQ32</text>
<text x="68.9" y="79.6">PR32D/-/RDQ32</text>
<text x="135.1" y="79.6">GND</text>
<text x="200" y="82.1">470</text>
<text x="207.6" y="78.6">22nF</text>
<text x="214.2" y="78.6">C20</text>
<text x="227.8" y="82.1">CEC</text>
<text x="246.4" y="78.3">J7</text>
<text x="246.4" y="80.9">HDMI_C_1.3</text>
<text x="55.7" y="84.7">PR35B/-/VREF1_3/HS/RDQ32</text>
<text x="68.9" y="87.2">PR35C/+/RDQ32</text>
<text x="68.9" y="89.8">PR35D/-/RDQ32</text>
<text x="200.6" y="84.2">R8</text>
<text x="227.8" y="87.2">SCL</text>
<text x="227.8" y="89.8">SDA</text>
<text x="65" y="94.8">PR38B/-/HS/RDQ44</text>
<text x="65.2" y="92.3">PR38A/+/HS/RDQ44</text>
<text x="200.1" y="94.8">10k</text>
<text x="200.6" y="92.8">R9</text>
<text x="227.8" y="94.8">UTILITY</text>
<text x="68.9" y="97.4">PR38C/+/RDQ44</text>
<text x="68.9" y="99.9">PR38D/-/RDQ44</text>
<text x="200" y="99.4">R10</text>
<text x="200" y="97.4">470</text>
<text x="227.8" y="97.4">HPD</text>
<text x="65" y="105">PR41B/-/HS/RDQ44</text>
<text x="65.2" y="102.5">PR41A/+/HS/RDQ44</text>
<text x="68.9" y="107.5">PR41C/+/RDQ44</text>
<text x="230.7" y="103.6" transform="rotate(-90 230.7 103.6)">D2S</text>
<text x="233.3" y="103.6" transform="rotate(-90 233.3 103.6)">D1S</text>
<text x="235.8" y="103.6" transform="rotate(-90 235.8 103.6)">D0S</text>
<text x="238.4" y="103.6" transform="rotate(-90 238.4 103.6)">CKS</text>
<text x="240.9" y="103.6" transform="rotate(-90 240.9 103.6)">GND</text>
<text x="243.4" y="103.6" transform="rotate(-90 243.4 103.6)">SH</text>
<text x="64" y="112.6">PR44A/+/HS/RDQS44</text>
<text x="68.9" y="110.1">PR41D/-/RDQ44</text>
<text x="159.3" y="112.9">+5V</text>
<text x="234.2" y="112.6">GND</text>
<text x="62.5" y="115.2">PR44B/-/HS/RDQSN44</text>
<text x="68.9" y="117.7">PR44C/+/RDQ44</text>
<text x="65" y="125.3">PR47B/-/HS/RDQ44</text>
<text x="65.2" y="122.8">PR47A/+/HS/RDQ44</text>
<text x="68.9" y="120.2">PR44D/-/RDQ44</text>
<text x="53.1" y="130.4">PR47D/-/LRC_GPLL0C_IN/RDQ44</text>
<text x="53.4" y="127.9">PR47C/+/LRC_GPLL0T_IN/RDQ44</text>
<text x="126.9" y="126.8">+3V3</text>
<text x="157.1" y="128.2" transform="rotate(-90 157.1 128.2)">100k</text>
<text x="159.1" y="127.7" transform="rotate(-90 159.1 127.7)">R11</text>
<text x="162.2" y="127.9" transform="rotate(-90 162.2 127.9)">4.7k</text>
<text x="164.2" y="127.7" transform="rotate(-90 164.2 127.7)">R12</text>
<text x="167.2" y="127.9" transform="rotate(-90 167.2 127.9)">4.7k</text>
<text x="169.3" y="127.7" transform="rotate(-90 169.3 127.7)">R13</text>
<text x="126.6" y="140.6" transform="rotate(-90 126.6 140.6)">3.3k</text>
<text x="128.6" y="140.4" transform="rotate(-90 128.6 140.4)">R14</text>
<text x="130.4" y="140.6" transform="rotate(-90 130.4 140.6)">3.3k</text>
<text x="132.4" y="140.4" transform="rotate(-90 132.4 140.4)">R15</text>
<text x="135.6" y="148.2">SCL1</text>
<text x="140.6" y="144.2" transform="rotate(-90 140.6 144.2)">VREF1</text>
<text x="143.9" y="148.2">SCL2</text>
<text x="145.6" y="144.2" transform="rotate(-90 145.6 144.2)">VREF2</text>
<text x="146.2" y="145.6">EN</text>
<text x="174" y="145.6">+3V3</text>
<text x="135.6" y="150.7">SDA1</text>
<text x="143.9" y="150.7">SDA2</text>
<text x="156.9" y="154.5">C21</text>
<text x="143.1" y="156.5" transform="rotate(-90 143.1 156.5)">GND</text>
<text x="144.4" y="160.9">U9</text>
<text x="156.9" y="159.6">100pF</text>
<text x="140.2" y="164.7">GND</text>
<text x="144.4" y="163.4">PCA9306DC1</text>
<text x="154.2" y="166">GND</text>
</g>
<g font-size="1.8" fill="#a90000">
<text x="87" y="45.5">K11</text>
<text x="87.1" y="50.5">L16</text>
<text x="87.1" y="53.1">L15</text>
<text x="234.7" y="53.4" transform="rotate(-90 234.7 53.4)">18</text>
<text x="86.9" y="55.6">M16</text>
<text x="86.9" y="58.2">M15</text>
<text x="225.4" y="58.2">2</text>
<text x="87" y="60.7">K13</text>
<text x="87" y="63.2">K12</text>
<text x="87.1" y="65.8">L13</text>
<text x="127.6" y="65.8">1</text>
<text x="136.9" y="60.4" transform="rotate(-90 136.9 60.4)">4</text>
<text x="145.3" y="65.8">3</text>
<text x="225.4" y="60.7">3</text>
<text x="225.4" y="63.2">5</text>
<text x="225.4" y="65.8">6</text>
<text x="86.9" y="70.9">N16</text>
<text x="87.1" y="68.3">L12</text>
<text x="225.4" y="68.3">8</text>
<text x="225.4" y="70.9">9</text>
<text x="87" y="73.4">P15</text>
<text x="87.1" y="75.9">L14</text>
<text x="224.7" y="73.4">11</text>
<text x="224.7" y="75.9">12</text>
<text x="86.9" y="78.5">M14</text>
<text x="87" y="81">P16</text>
<text x="87" y="83.6">R16</text>
<text x="224.7" y="81">14</text>
<text x="86.9" y="86.1">M13</text>
<text x="86.9" y="88.6">N14</text>
<text x="224.7" y="86.1">15</text>
<text x="224.7" y="88.6">16</text>
<text x="86.9" y="91.2">N13</text>
<text x="87" y="93.7">P14</text>
<text x="224.7" y="93.7">17</text>
<text x="87" y="96.3">R15</text>
<text x="87" y="101.3">P13</text>
<text x="87.1" y="98.8">T15</text>
<text x="224.7" y="96.3">19</text>
<text x="87" y="103.9">R14</text>
<text x="87" y="106.4">R13</text>
<text x="229.6" y="106.1" transform="rotate(-90 229.6 106.1)">1</text>
<text x="232.2" y="106.1" transform="rotate(-90 232.2 106.1)">4</text>
<text x="234.7" y="106.1" transform="rotate(-90 234.7 106.1)">7</text>
<text x="239.8" y="106.7" transform="rotate(-90 239.8 106.7)">13</text>
<text x="242.3" y="106.8" transform="rotate(-90 242.3 106.8)">SH</text>
<text x="87" y="111.5">R12</text>
<text x="87.1" y="109">T14</text>
<text x="86.9" y="116.6">M12</text>
<text x="86.9" y="119.1">N12</text>
<text x="87.1" y="114">T13</text>
<text x="86.9" y="121.7">M11</text>
<text x="86.9" y="124.2">N11</text>
<text x="87" y="126.7">P11</text>
<text x="87" y="129.3">P12</text>
<text x="139.4" y="136.6" transform="rotate(-90 139.4 136.6)">2</text>
<text x="144.5" y="136.6" transform="rotate(-90 144.5 136.6)">7</text>
<text x="132.6" y="147.1">3</text>
<text x="132.6" y="149.6">4</text>
<text x="150.4" y="144.5">8</text>
<text x="150.4" y="147.1">6</text>
<text x="150.4" y="149.6">5</text>
<text x="142" y="159.5" transform="rotate(-90 142 159.5)">1</text>
</g>
<text font-size="1.8" fill="#009600" x="237.2" y="106.7" transform="rotate(-90 237.2 106.7)">10</text>
</svg>
